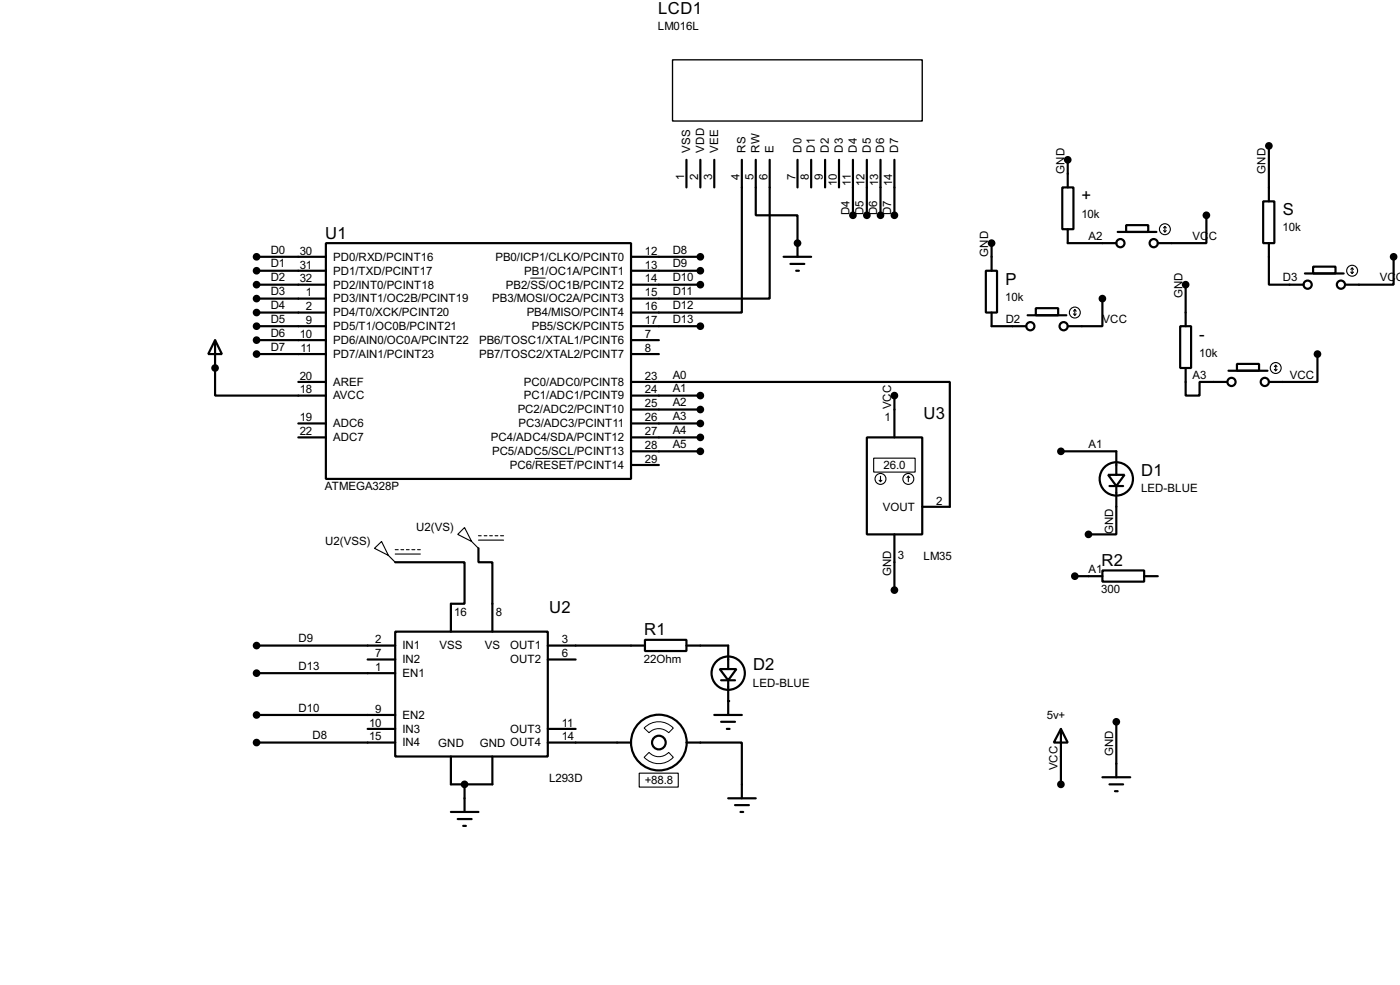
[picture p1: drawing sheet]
<svg xmlns="http://www.w3.org/2000/svg" width="256mm" height="180mm" viewBox="0 0 256 180" stroke-linecap="round" stroke-linejoin="round" font-family="sans-serif">
<g fill="none" stroke="#000" stroke-width=".4">
<path d="M125.8 29.3v5M128.3 29.3v5M130.9 29.3v5M135.9 29.3v27.9h-20.3M138.5 29.3v10.1h7.6v7.6M141 29.3v25.4h-25.4M146.1 29.3v5M148.6 29.3v5M151.2 29.3v5M153.7 29.3v5M156.3 29.3v10.1M158.8 29.3v10.1"/>
<path d="M161.3 29.3v10.1M163.9 29.3v10.1M194.6 34.3h2.1v7.7h-2.1zM195.6 29.3v5M221 39.4v5.1h-8.9M231.4 36.9h2.1v7.6h-2.1zM232.5 26.7v10.2M47 59.7h12.7M47 52.1h12.7M47 54.7h12.7M47 57.2h12.7M47 47h12.7"/>
<path d="M47 49.6h12.7M59.7 44.5h55.9v43.2h-55.9zM115.6 59.7h12.7M115.6 52.1h12.7M115.6 47h12.7M115.6 49.6h12.7M143.6 47h5M144.8 48.3h2.6M145.9 49.6h.5M180.6 49.6h2.1v7.6h-2.1zM181.7 57.2v2.5h6.3M181.7 44.5v5.1"/>
<path d="M188.3 57.7h7.1M189.8 56.4h4.1v1.3h-4.1zM195.6 42v2.5h8.9M202 54.7v5h-6.4M204.8 42.5h7.1M206.3 41.2h4.1v1.3h-4.1zM216.2 59.7h2v7.7h-2zM217.2 52.1v7.6M232.5 44.5v7.6h6.3M239.1 50.1h7.1M240.6 48.8h4.1v1.3h-4.1zM255.3 47v5.1h-8.9"/>
<path d="M39.4 62.3l1.3 2.5h-2.5zM39.4 62.3v10.1h20.3M47 62.3h12.7M47 64.8h12.7M54.7 77.5h5M54.7 69.9h5M115.6 69.9h58.4v22.9h-5M115.6 62.3h5.1M115.6 64.8h5.1M115.6 72.4h12.7M115.6 75h12.7M115.6 77.5h12.7"/>
<path d="M163.9 72.4v7.7M217.2 67.4v5h2.6v-2.5h5M225.1 67.9h7.1M226.6 66.6h4.1v1.3h-4.1zM241.4 64.8v5.1h-8.9M54.7 80.1h5M115.6 80.1h12.7M115.6 82.6h12.7M115.6 85.1h5.1M158.8 80.1h10.2v17.7h-10.2zM163.9 97.8v10.2M194.4 82.6h10.1v4.3"/>
<path d="M203 86.9h3l-1.5 2.1zM203.3 89h2.5M204.5 89v8.8h-5.1M47 118.2h25.4M72.4 115.6h28v22.9h-28zM72.4 102.9h12.7v7.6h-2.5v5.1M87.7 100.4v2.5h2.5v12.7M100.4 118.2h17.8M118.2 117.1h7.6v2.1h-7.6zM125.8 118.2h7.6v4.3M196.9 105.5h5.1M202 104.4h7.6v2.1h-7.6z"/>
<path d="M209.6 105.5h2.5M47 135.9h25.4M47 123.2h25.4M47 130.9h25.4M67.4 120.7h5M67.4 133.4h5M82.6 138.5v5.1h7.6v-5.1M100.4 135.9h15.2M100.4 120.7h5.1M100.4 133.4h5.1M125.8 135.9h10.1v10.2M130.9 130.9h5"/>
<path d="M131.9 122.5h3l-1.5 2zM132.1 132.1h2.6M132.1 124.5h2.6M133.2 133.4h.5M133.4 124.5v6.4M194.4 133.4l1.2 2.5h-2.5zM194.4 133.4v10.2M204.5 132.1v10.2M82.6 148.6h5.1M83.9 149.9h2.5M84.9 151.2h.5M85.1 143.6v5"/>
<path d="M133.4 146.1h5.1M134.7 147.4h2.5M135.7 148.6h.5M202 142.3h5.1M203.3 143.6h2.5M204.3 144.8h.5"/>
<circle cx="188.7" cy="59.7" r=".75"/>
<circle cx="194.8" cy="59.7" r=".75"/>
<circle cx="205.2" cy="44.5" r=".75"/>
<circle cx="211.3" cy="44.5" r=".75"/>
<circle cx="239.5" cy="52.1" r=".75"/>
<circle cx="245.6" cy="52.1" r=".75"/>
<circle cx="225.6" cy="69.9" r=".75"/>
<circle cx="231.7" cy="69.9" r=".75"/>
<circle cx="204.5" cy="87.7" r="3.1"/>
<circle cx="120.7" cy="135.9" r="5.1"/>
<circle cx="120.7" cy="135.9" r="1.25"/>
<circle cx="133.4" cy="123.2" r="3.1"/>
</g>
<g fill="#000">
<circle cx="146.1" cy="44.5" r=".2"/>
<circle cx="39.4" cy="67.4" r=".2"/>
<circle cx="133.4" cy="128.3" r=".2"/>
</g>
<path d="M97.2 50.9h2.8M98 83.9h7.1M118 138.6l.9-.9a2.45 2.45 0 0 0 3.6 0l.9 .9a3.7 3.7 0 0 1-5.4 0zM118 133.3a3.7 3.7 0 0 1 5.4 0l-.9 .8a2.54 2.54 0 0 0-3.6 0z" fill="none" stroke="#000" stroke-width=".18"/>
<g fill="none" stroke="#000" stroke-width=".2">
<path d="M196.7 57.5l.2 .2M196.9 56.7v1M196.9 56.7l-.2 .3M196.9 56.7l.3 .3M197.2 57.5l-.3 .2M213.2 42.2l.2 .3M213.4 41.5v1M213.4 41.5l-.2 .2M213.4 41.5l.3 .2M213.7 42.2l-.3 .3M247.5 49.8l.2 .3M247.7 49.1v1"/>
<path d="M247.7 49.1l-.2 .2M247.7 49.1l.3 .2M248 49.8l-.3 .3M233.5 67.6l.2 .3M233.7 66.9v1M233.7 66.9l-.2 .2M233.7 66.9l.3 .2M234 67.6l-.3 .3M83.9 97.8l1.2-1.2 1.3 2.5zM86.4 99.1l1.3 1.3M87.7 98.1h.5M87.7 98.9h4.6"/>
<path d="M88.7 98.1h.5M89.7 98.1h.5M90.7 98.1h.5M91.7 98.1h.6M160.1 83.9h7.6v2.5h-7.6zM161.1 87.9l.2 .3M161.3 87.2v1M161.6 87.9l-.3 .3M166.4 87.2l-.2 .2M166.4 87.2l.3 .2M166.4 87.2v1M68.6 100.4l1.3-1.3 1.3 2.6z"/>
<path d="M71.2 101.7l1.2 1.2M72.4 100.6h.6M72.4 101.4h4.6M73.5 100.6h.5M74.5 100.6h.5M75.5 100.6h.5M76.5 100.6h.5M117.1 141.5h7.2v2.6h-7.2z"/>
<circle cx="196.9" cy="57.2" r="1"/>
<circle cx="213.4" cy="42" r="1"/>
<circle cx="247.7" cy="49.6" r="1"/>
<circle cx="233.7" cy="67.4" r="1"/>
<circle cx="161.3" cy="87.7" r="1"/>
<circle cx="166.4" cy="87.7" r="1"/>
</g>
<g fill="#000" stroke="#000" stroke-width=".4">
<circle cx="156.2" cy="39.4" r=".5"/>
<circle cx="158.8" cy="39.4" r=".5"/>
<circle cx="161.3" cy="39.4" r=".5"/>
<circle cx="163.8" cy="39.4" r=".5"/>
<circle cx="195.6" cy="29.3" r=".5"/>
<circle cx="221" cy="39.4" r=".5"/>
<circle cx="232.4" cy="26.7" r=".5"/>
<circle cx="47" cy="54.7" r=".5"/>
<circle cx="47" cy="52.1" r=".5"/>
<circle cx="47" cy="57.2" r=".5"/>
<circle cx="47" cy="49.6" r=".5"/>
<circle cx="47" cy="47" r=".5"/>
<circle cx="47" cy="59.7" r=".5"/>
<circle cx="128.3" cy="59.7" r=".5"/>
<circle cx="128.3" cy="47" r=".5"/>
<circle cx="128.3" cy="49.6" r=".5"/>
<circle cx="128.3" cy="52.1" r=".5"/>
<circle cx="146.1" cy="44.5" r=".5"/>
<circle cx="181.6" cy="44.5" r=".5"/>
<circle cx="201.9" cy="54.7" r=".5"/>
<circle cx="217.2" cy="52.1" r=".5"/>
<circle cx="255.3" cy="47" r=".5"/>
<circle cx="39.4" cy="67.4" r=".5"/>
<circle cx="47" cy="62.3" r=".5"/>
<circle cx="47" cy="64.8" r=".5"/>
<circle cx="128.3" cy="77.5" r=".5"/>
<circle cx="128.3" cy="75" r=".5"/>
<circle cx="128.3" cy="72.4" r=".5"/>
<circle cx="163.8" cy="72.4" r=".5"/>
<circle cx="241.3" cy="64.8" r=".5"/>
<circle cx="128.3" cy="82.6" r=".5"/>
<circle cx="128.3" cy="80.1" r=".5"/>
<circle cx="194.3" cy="82.6" r=".5"/>
<circle cx="199.4" cy="97.8" r=".5"/>
<circle cx="47" cy="118.2" r=".5"/>
<circle cx="163.8" cy="108" r=".5"/>
<circle cx="196.9" cy="105.5" r=".5"/>
<circle cx="47" cy="130.9" r=".5"/>
<circle cx="47" cy="123.2" r=".5"/>
<circle cx="47" cy="135.9" r=".5"/>
<circle cx="204.5" cy="132.1" r=".5"/>
<circle cx="85.1" cy="143.6" r=".5"/>
<circle cx="194.3" cy="143.6" r=".5"/>
</g>
<path d="M123.2 11h45.8v11.2h-45.8z" fill="none" stroke="#000" stroke-width=".25"/>
<g font-size="3.4">
<text x="120.6" y="2.6">LCD1</text>
<text x="198.1" y="36.9">+</text>
<text x="235" y="39.4">S</text>
<text x="59.6" y="43.7">U1</text>
<text x="184.2" y="52.1">P</text>
<text x="219.7" y="62.3">-</text>
<text x="169.2" y="76.7">U3</text>
<text x="209.1" y="87.1">D1</text>
<text x="201.8" y="103.6">R2</text>
<text x="100.6" y="112.3">U2</text>
<text x="118" y="116.3">R1</text>
<text x="138" y="122.7">D2</text>
</g>
<g font-size="2.4">
<text x="120.5" y="5.6">LM016L</text>
<text x="126.5" y="27.9" transform="rotate(-90 126.5 27.9)">VSS</text>
<text x="129" y="27.9" transform="rotate(-90 129 27.9)">VDD</text>
<text x="131.6" y="27.9" transform="rotate(-90 131.6 27.9)">VEE</text>
<text x="136.6" y="27.9" transform="rotate(-90 136.6 27.9)">RS</text>
<text x="139.2" y="27.9" transform="rotate(-90 139.2 27.9)">RW</text>
<text x="141.7" y="27.9" transform="rotate(-90 141.7 27.9)">E</text>
<text x="146.8" y="27.9" transform="rotate(-90 146.8 27.9)">D0</text>
<text x="149.3" y="27.9" transform="rotate(-90 149.3 27.9)">D1</text>
<text x="151.9" y="27.9" transform="rotate(-90 151.9 27.9)">D2</text>
<text x="154.4" y="27.9" transform="rotate(-90 154.4 27.9)">D3</text>
<text x="157" y="27.9" transform="rotate(-90 157 27.9)">D4</text>
<text x="159.5" y="27.9" transform="rotate(-90 159.5 27.9)">D5</text>
<text x="162" y="27.9" transform="rotate(-90 162 27.9)">D6</text>
<text x="164.6" y="27.9" transform="rotate(-90 164.6 27.9)">D7</text>
<text x="125.4" y="33" transform="rotate(-90 125.4 33)">1</text>
<text x="127.9" y="33" transform="rotate(-90 127.9 33)">2</text>
<text x="130.5" y="33" transform="rotate(-90 130.5 33)">3</text>
<text x="135.5" y="33" transform="rotate(-90 135.5 33)">4</text>
<text x="138.1" y="33" transform="rotate(-90 138.1 33)">5</text>
<text x="140.6" y="33" transform="rotate(-90 140.6 33)">6</text>
<text x="145.7" y="33" transform="rotate(-90 145.7 33)">7</text>
<text x="148.2" y="33" transform="rotate(-90 148.2 33)">8</text>
<text x="150.8" y="33" transform="rotate(-90 150.8 33)">9</text>
<text x="153.3" y="34.1" transform="rotate(-90 153.3 34.1)">10</text>
<text x="155.9" y="33.9" transform="rotate(-90 155.9 33.9)">11</text>
<text x="158.4" y="34.1" transform="rotate(-90 158.4 34.1)">12</text>
<text x="160.9" y="34.1" transform="rotate(-90 160.9 34.1)">13</text>
<text x="163.5" y="34.1" transform="rotate(-90 163.5 34.1)">14</text>
<text x="195" y="31.8" transform="rotate(-90 195 31.8)">GND</text>
<text x="231.9" y="31.8" transform="rotate(-90 231.9 31.8)">GND</text>
<text x="155.7" y="39.4" transform="rotate(-90 155.7 39.4)">D4</text>
<text x="158.2" y="39.4" transform="rotate(-90 158.2 39.4)">D5</text>
<text x="160.7" y="39.4" transform="rotate(-90 160.7 39.4)">D6</text>
<text x="163.3" y="39.4" transform="rotate(-90 163.3 39.4)">D7</text>
<text x="198.1" y="39.9">10k</text>
<text x="49.6" y="46.4">D0</text>
<text x="54.9" y="46.6">30</text>
<text x="61" y="47.7">PD0/RXD/PCINT16</text>
<text x="90.8" y="47.7">PB0/ICP1/CLKO/PCINT0</text>
<text x="118.2" y="46.6">12</text>
<text x="123.2" y="46.4">D8</text>
<text x="181.1" y="47" transform="rotate(-90 181.1 47)">GND</text>
<text x="199.4" y="43.9">A2</text>
<text x="218.5" y="43.9">VC</text>
<text x="221.4" y="43.9">C</text>
<text x="235" y="42.3">10k</text>
<text x="49.6" y="51.5">D2</text>
<text x="49.6" y="49">D1</text>
<text x="54.9" y="51.7">32</text>
<text x="54.9" y="49.2">31</text>
<text x="61" y="52.8">PD2/INT0/PCINT18</text>
<text x="61" y="50.3">PD1/TXD/PCINT17</text>
<text x="92.7" y="52.8">PB2/SS/OC1B/PCINT2</text>
<text x="96" y="50.3">PB1/OC1A/PCINT1</text>
<text x="118.2" y="49.2">13</text>
<text x="118.2" y="51.7">14</text>
<text x="123.2" y="49">D9</text>
<text x="123.2" y="51.5">D10</text>
<text x="235" y="51.5">D3</text>
<text x="252.8" y="51.5">VC</text>
<text x="255.7" y="51.5">C</text>
<text x="49.6" y="54">D3</text>
<text x="49.6" y="56.6">D4</text>
<text x="49.6" y="59.1">D5</text>
<text x="56.1" y="59.3">9</text>
<text x="56.1" y="56.8">2</text>
<text x="56.1" y="54.3">1</text>
<text x="61" y="57.9">PD4/T0/XCK/PCINT20</text>
<text x="61" y="55.4">PD3/INT1/OC2B/PCINT19</text>
<text x="90.2" y="55.4">PB3/MOSI/OC2A/PCINT3</text>
<text x="96.5" y="57.9">PB4/MISO/PCINT4</text>
<text x="118.2" y="54.3">15</text>
<text x="118.2" y="56.8">16</text>
<text x="118.2" y="59.3">17</text>
<text x="123.2" y="54">D11</text>
<text x="123.2" y="56.6">D12</text>
<text x="123.2" y="59.1">D13</text>
<text x="184.1" y="55">10k</text>
<text x="184.2" y="59.1">D2</text>
<text x="202" y="59.1">VCC</text>
<text x="216.6" y="54.6" transform="rotate(-90 216.6 54.6)">GND</text>
<text x="49.6" y="61.7">D6</text>
<text x="49.6" y="64.2">D7</text>
<text x="54.9" y="61.9">10</text>
<text x="55.1" y="64.4">11</text>
<text x="61" y="63">PD6/AIN0/OC0A/PCINT22</text>
<text x="61" y="60.4">PD5/T1/OC0B/PCINT21</text>
<text x="61" y="65.5">PD7/AIN1/PCINT23</text>
<text x="87.8" y="65.5">PB7/TOSC2/XTAL2/PCINT7</text>
<text x="87.8" y="63">PB6/TOSC1/XTAL1/PCINT6</text>
<text x="97.4" y="60.4">PB5/SCK/PCINT5</text>
<text x="118.2" y="64.4">8</text>
<text x="118.2" y="61.9">7</text>
<text x="219.7" y="65.3">10k</text>
<text x="54.9" y="72">18</text>
<text x="54.9" y="69.5">20</text>
<text x="61" y="70.6">AREF</text>
<text x="96" y="70.6">PC0/ADC0/PCINT8</text>
<text x="118.2" y="72">24</text>
<text x="118.2" y="69.5">23</text>
<text x="123.2" y="71.8">A1</text>
<text x="123.2" y="69.3">A0</text>
<text x="218.5" y="69.3">A3</text>
<text x="236.3" y="69.3">VCC</text>
<text x="54.9" y="77.1">19</text>
<text x="61" y="73.1">AVCC</text>
<text x="94.8" y="75.7">PC2/ADC2/PCINT10</text>
<text x="96" y="73.1">PC1/ADC1/PCINT9</text>
<text x="118.2" y="77.1">26</text>
<text x="118.2" y="74.6">25</text>
<text x="123.2" y="74.4">A2</text>
<text x="123.2" y="76.9">A3</text>
<text x="162.1" y="77.1">1</text>
<text x="163.3" y="74.9" transform="rotate(-90 163.3 74.9)">VCC</text>
<text x="54.9" y="79.7">22</text>
<text x="61" y="78.2">ADC6</text>
<text x="61" y="80.8">ADC7</text>
<text x="89.9" y="80.8">PC4/ADC4/SDA/PCINT12</text>
<text x="90.1" y="83.3">PC5/ADC5/SCL/PCINT13</text>
<text x="95" y="78.2">PC3/ADC3/PCINT11</text>
<text x="118.2" y="82.2">28</text>
<text x="118.2" y="79.7">27</text>
<text x="123.2" y="79.5">A4</text>
<text x="123.2" y="82">A5</text>
<text x="199.4" y="82">A1</text>
<text x="59.5" y="89.8">ATMEGA328P</text>
<text x="93.4" y="85.8">PC6/RESET/PCINT14</text>
<text x="118.2" y="84.7">29</text>
<text x="161.9" y="85.8">26.0</text>
<text x="161.7" y="93.5">VOUT</text>
<text x="171.5" y="92.4">2</text>
<text x="209" y="90.1">LED-BLUE</text>
<text x="59.6" y="99.8">U2(VSS)</text>
<text x="76.2" y="97.3">U2(VS)</text>
<text x="203.9" y="97.8" transform="rotate(-90 203.9 97.8)">GND</text>
<text x="163.3" y="105.4" transform="rotate(-90 163.3 105.4)">GND</text>
<text x="164.5" y="102.3">3</text>
<text x="169.2" y="102.5">LM35</text>
<text x="199.4" y="104.9">A1</text>
<text x="83.2" y="112.7">16</text>
<text x="90.8" y="112.7">8</text>
<text x="201.8" y="108.6">300</text>
<text x="54.7" y="117.6">D9</text>
<text x="68.8" y="117.8">2</text>
<text x="73.7" y="118.9">IN1</text>
<text x="80.5" y="118.8">VSS</text>
<text x="88.8" y="118.8">VS</text>
<text x="93.4" y="118.9">OUT1</text>
<text x="102.9" y="117.8">3</text>
<text x="54.7" y="122.6">D13</text>
<text x="68.8" y="120.3">7</text>
<text x="68.8" y="122.8">1</text>
<text x="73.7" y="121.4">IN2</text>
<text x="73.7" y="123.9">EN1</text>
<text x="93.4" y="121.4">OUT2</text>
<text x="102.9" y="120.3">6</text>
<text x="118" y="121.3">22Ohm</text>
<text x="137.9" y="125.7">LED-BLUE</text>
<text x="54.7" y="130.3">D10</text>
<text x="68.8" y="130.5">9</text>
<text x="73.7" y="131.6">EN2</text>
<text x="191.8" y="131.6">5v+</text>
<text x="57.2" y="135.3">D8</text>
<text x="67.6" y="133">10</text>
<text x="67.6" y="135.5">15</text>
<text x="73.7" y="134.1">IN3</text>
<text x="73.7" y="136.6">IN4</text>
<text x="80.3" y="136.8">GND</text>
<text x="87.9" y="136.8">GND OUT4</text>
<text x="93.4" y="134.1">OUT3</text>
<text x="102.9" y="133">11</text>
<text x="102.9" y="135.5">14</text>
<text x="100.6" y="143.1">L293D</text>
<text x="118.1" y="143.5">+88.8</text>
<text x="193.8" y="141" transform="rotate(-90 193.8 141)">VCC</text>
<text x="203.9" y="138.4" transform="rotate(-90 203.9 138.4)">GND</text>
</g>
</svg>
